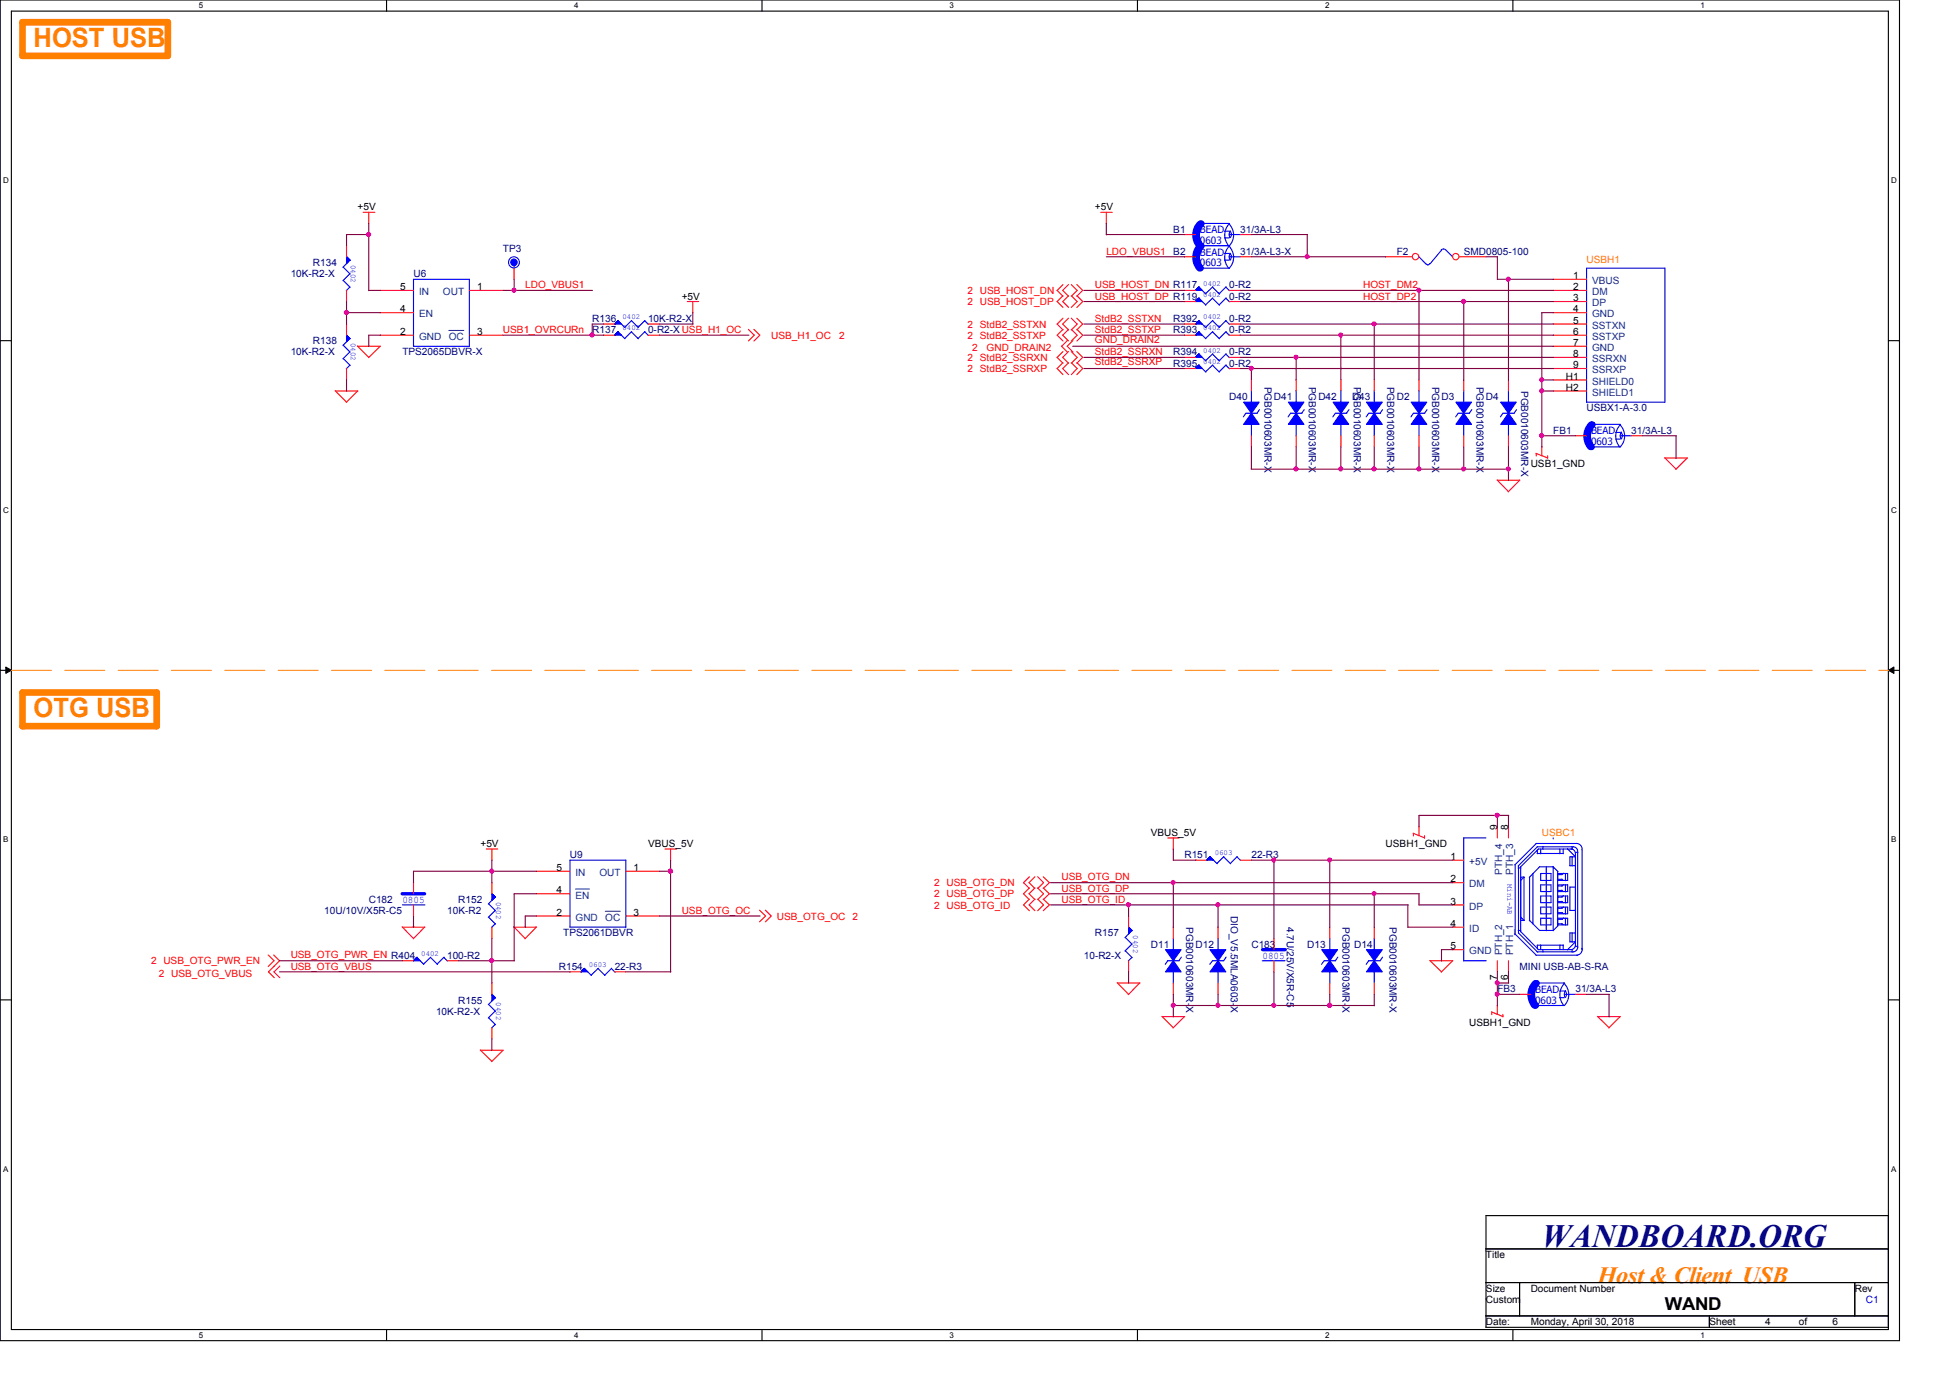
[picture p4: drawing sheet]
<svg xmlns="http://www.w3.org/2000/svg" width="297mm" height="210mm" viewBox="0 0 297 210" stroke-linecap="round" stroke-linejoin="round" font-family="sans-serif">
<path d="M0 0h289.3v204.2h-289.3zM1.7 1.7h286v200.8h-286z" fill="none" stroke="#000" stroke-width=".17"/>
<g fill="#fff">
<path d="M30.3 .2h.6v1.3h-.6z"/>
<path d="M30.3 202.7h.6v1.3h-.6z"/>
</g>
<path d="M58.9 0v1.7M58.9 202.5v1.7" fill="none" stroke="#000" stroke-width=".17"/>
<g fill="#fff">
<path d="M87.5 .2h.6v1.3h-.6z"/>
<path d="M87.5 202.7h.6v1.3h-.6z"/>
</g>
<path d="M116.1 0v1.7M116.1 202.5v1.7" fill="none" stroke="#000" stroke-width=".17"/>
<g fill="#fff">
<path d="M144.6 .2h.7v1.3h-.7z"/>
<path d="M144.6 202.7h.7v1.3h-.7z"/>
</g>
<path d="M173.3 0v1.7M173.3 202.5v1.7" fill="none" stroke="#000" stroke-width=".17"/>
<g fill="#fff">
<path d="M201.8 .2h.7v1.3h-.7z"/>
<path d="M201.8 202.7h.7v1.3h-.7z"/>
</g>
<path d="M230.5 0v1.7M230.5 202.5v1.7" fill="none" stroke="#000" stroke-width=".17"/>
<g fill="#fff">
<path d="M259 .2h.7v1.3h-.7z"/>
<path d="M259 202.7h.7v1.3h-.7z"/>
<path d="M.5 26.8h.8v1.4h-.8z"/>
<path d="M288.1 26.8h.8v1.4h-.8z"/>
<path d="M.5 77h.8v1.4h-.8z"/>
<path d="M288.1 77h.8v1.4h-.8z"/>
</g>
<path d="M0 51.9h1.7M287.7 51.9h1.6" fill="none" stroke="#000" stroke-width=".17"/>
<g fill="#fff">
<path d="M.5 127.2h.7v1.4h-.7z"/>
<path d="M288.1 127.2h.7v1.4h-.7z"/>
</g>
<path d="M0 102.1h1.7M287.7 102.1h1.6" fill="none" stroke="#000" stroke-width=".17"/>
<path d="M.9 101.6l.8 .5-.8 .5zM287.7 102.1l.8-.5v1z" fill="#000"/>
<path d="M.9 101.6l.8 .5-.8 .5zM287.7 102.1l.8-.5v1z" fill="none" stroke="#000" stroke-width=".15"/>
<g fill="#fff">
<path d="M.5 177.4h.7v1.4h-.7z"/>
<path d="M288.1 177.4h.7v1.4h-.7z"/>
</g>
<path d="M0 152.3h1.7M287.7 152.3h1.6M226.4 185.2h61.3v17h-61.3zM226.4 190.2h61.3M226.4 195.4h61.3M231.5 195.4v5M282.5 195.4v5M226.4 200.4h61.3M260.4 200.4v1.8" fill="none" stroke="#000" stroke-width=".17"/>
<path d="M1.7 102.1h286" fill="none" stroke="#ff8000" stroke-width=".15" stroke-dasharray="6.1 2"/>
<path d="M3.4 3.4h22.2v5.1h-22.2zM3.4 105.5h20.5v5.1h-20.5z" fill="none" stroke="#ff8000" stroke-width="1"/>
<g fill="none" stroke="#f00" stroke-width=".17">
<path d="M55.3 32.3h1.8M56.2 32.3v1.8M167.7 32.3h1.7M168.5 32.3v1.8M51.1 59.5l1.7 1.8M51.1 59.6h3.4M54.4 52.7l1.8 1.7M54.5 52.7h3.5M54.5 59.6l-1.8 1.7M57.9 52.7l-1.8 1.8M104.7 45.9h1.7M105.5 45.9v1.8"/>
<path d="M114 50.2l.9 .9-.9 .8M114.8 50.2l.9 .9-.9 .8M161.9 43.3l-.9 .9 .9 .9M161.9 45l-.9 .9 .9 .9M161.9 50.2l-.9 .9 .9 .8M161.9 53.6l-.9 .8 .9 .9M161.9 48.5l-.9 .9 .9 .8M161.9 55.2l-.9 .9 .9 1M162.6 51.9l-.9 .8 .9 .9M162.8 43.3l-.9 .9 .9 .9M162.8 45l-.9 .9 .9 .9M162.8 50.2l-.9 .9 .9 .8"/>
<path d="M162.8 53.6l-.9 .8 .9 .9M162.8 48.5l-.9 .9 .9 .8M162.8 55.2l-.9 .9 .9 1M163.2 43.3l.9 .9-.9 .9M163.2 45l.9 .9-.9 .9M163.2 50.2l.9 .9-.9 .8M163.2 53.6l.9 .8-.9 .9M163.2 48.5l.9 .9-.9 .8M163.2 55.2l.9 .9-.9 1M163.4 51.9l-.8 .8 .8 .9M164 43.3l.9 .9-.9 .9M164 45l.9 .9-.9 .9"/>
<path d="M164 50.2l.9 .9-.9 .8M164 53.6l.9 .8-.9 .9M164 48.5l.9 .9-.9 .8M164 55.2l.9 .9-.9 1M228 73.1l1.8 1.8M228.1 73.2h3.4M231.5 73.2l-1.8 1.7M234 69.1v.4M234.8 69.4l1 .4M234.9 68v1.4l-.9-.4M235.8 69.4v.4M253.6 69.7l1.7 1.8"/>
<path d="M253.6 69.8h3.4M257 69.8l-1.7 1.7M74.1 129.3h1.7M74.9 129.3v1.8M101.3 129.3h1.7M102.1 129.3v1.8M115.7 138.6l.9 .9-.9 .9M116.6 138.6l.9 .9-.9 .9M156.8 135.3l-.9 .8 .9 .9M156.8 133.6l-.9 .9 .9 .8M156.8 136.9l-.9 .9 .9 .9M157.6 135.3l-.8 .8 .8 .9"/>
<path d="M157.6 133.6l-.8 .9 .8 .8M157.6 136.9l-.8 .9 .8 .9M158.1 135.3l.9 .8-.9 .9M158.1 133.6l.9 .9-.9 .8M158.1 136.9l.9 .9-.9 .9M158.9 135.3l.9 .8-.9 .9M158.9 133.6l.9 .9-.9 .8M158.9 136.9l.9 .9-.9 .9M177.9 127.6h1.7M178.7 127.6v1.8M215.3 126.9l1.7 .7M215.3 127v.3"/>
<path d="M216.2 125.9v1.4M217 127.3v.4M40.8 145.5l.9 .8-.9 .9M41.7 145.5l.9 .8-1.7 1.7 .9 .9M42.6 147.2l-.9 .8 .9 .9M61.3 141.2l1.7 1.8M61.3 141.2h3.4M64.7 141.2l-1.8 1.8M73.1 159.9l1.8 1.8M73.2 160h3.5M76.6 160l-1.7 1.7M78.3 141.2l1.7 1.8"/>
<path d="M78.3 141.2h3.4M81.7 141.2l-1.7 1.8M170.2 149.7l1.7 1.8M170.2 149.7h3.4M173.6 149.7l-1.7 1.8M177 154.8l1.7 1.7M177 154.9h3.5M180.4 154.9l-1.7 1.7M217.8 146.3l1.8 1.7M217.8 146.3h3.5M221.3 146.3l-1.8 1.8M227.2 154.1l1.7 .8"/>
<path d="M227.2 154.2v.4M228.1 153.1v1.4M228.9 154.5v.4M243.3 154.8l1.8 1.7M243.4 154.9h3.4M246.8 154.9l-1.7 1.7"/>
</g>
<path d="M182.6 45.4l1.1 1.1M184.7 45.4l1.1 1.1M184.7 45.4l-1.1 1M186.7 45.4l.6 .6M186.8 45.4l-1.1 1" fill="none" stroke="#00f" stroke-width=".17"/>
<path d="M182.1 45.9l.5-.5 .5 .5h-1l.5-.5z" fill-rule="evenodd" fill="#00f"/>
<path d="M182.1 45.9l.5-.5 .5 .5h-1l.5-.5zM182.7 45.4l-.6 .5M204.3 59.5v1.8M203.4 62.9h1.7M204.3 64.6v1.8" fill="none" stroke="#00f" stroke-width=".17"/>
<path d="M180.4 45.9h1.7M187.2 45.9h1.7" fill="none" stroke="#f00" stroke-width=".17"/>
<path d="M204.3 62.9l1.1 1.7h-2.3z" fill-rule="evenodd" fill="#00f"/>
<path d="M203.4 62.9l-.4 .6M204.3 62.9l1.1 1.7h-2.3zM205.5 62.4l-.4 .5" fill="none" stroke="#00f" stroke-width=".17"/>
<path d="M203.1 61.3h2.3l-1.1 1.6z" fill-rule="evenodd" fill="#00f"/>
<path d="M182.6 55.6l1.1 1.1M184.7 55.6l1.1 1.1M184.7 55.6l-1.1 1M186.7 55.6l.6 .6M186.8 55.6l-1.1 1M203.1 61.3h2.3l-1.1 1.6z" fill="none" stroke="#00f" stroke-width=".17"/>
<path d="M204.3 57.9v1.7M204.3 66.4v1.7" fill="none" stroke="#f00" stroke-width=".17"/>
<path d="M182.1 56.1l.5-.5 .5 .5h-1l.5-.5z" fill-rule="evenodd" fill="#00f"/>
<path d="M182.1 56.1l.5-.5 .5 .5h-1l.5-.5zM182.6 53.9l1.1 1.1M182.7 55.6l-.6 .5M184.7 53.9l1.1 1.1M184.7 53.9l-1.1 1M186.7 53.9l.6 .6M186.8 53.9l-1.1 1" fill="none" stroke="#00f" stroke-width=".17"/>
<path d="M180.4 56.1h1.7M187.2 56.1h1.7" fill="none" stroke="#f00" stroke-width=".17"/>
<path d="M182.1 54.4l.5-.5 .5 .5h-1l.5-.5z" fill-rule="evenodd" fill="#00f"/>
<g fill="none" stroke="#00f" stroke-width=".17">
<path d="M182.8 37.4h4.5M186.5 39.6h.7M186.5 38.6h.7M187.2 37.4a2.4 2.4 0 0 1 0 3.5M187.2 39.1h1.8M187.3 37.5a2.52 2.52 0 0 0-.1 3.4M187.4 38.6l.2 .5-.2 .5M187.4 38.6l-.2 .5 .2 .5M94.1 50.5l1.1 1.1M96.2 50.5l1 1.1M96.2 50.5l-1 1.1M98.2 50.5l.6 .6"/>
<path d="M98.3 50.5l-1.1 1.1M182.1 54.4l.5-.5 .5 .5h-1l.5-.5zM182.7 53.9l-.6 .5M182.8 40.9h4.5M233.8 153.2h4.5M233.8 149.7h4.5M237.6 152h.7M237.6 151h.7M238.2 149.7a2.4 2.4 0 0 1 .1 3.5M238.3 151.5h1.7M238.3 149.8a2.52 2.52 0 0 0-.1 3.4M238.4 150.9l.2 .6-.1 .4"/>
<path d="M238.5 150.9l-.2 .6 .1 .4"/>
</g>
<path d="M180.4 39.1h1.7M188.9 39.1h1.7M180.4 54.4h1.7M187.2 54.4h1.7M231.5 151.5h1.7M240 151.5h1.7" fill="none" stroke="#f00" stroke-width=".17"/>
<path d="M182.8 37.5a2.52 2.52 0 0 0-.1 3.4M183 37.5a2.52 2.52 0 0 0-.1 3.4M233.9 149.8a2.52 2.52 0 0 0-.1 3.4M234.1 149.8a2.52 2.52 0 0 0-.2 3.4" fill="none" stroke="#00f" stroke-width="1"/>
<path d="M93.6 51.1l.5-.6 .6 .6h-1.1l.5-.6z" fill-rule="evenodd" fill="#00f"/>
<path d="M93.6 51.1l.5-.6 .6 .6h-1.1l.5-.6zM94.2 50.5l-.6 .6M209.3 59.5v1.8M208.5 62.9h1.8M209.3 64.6v1.8" fill="none" stroke="#00f" stroke-width=".17"/>
<path d="M91.9 51.1h1.7M98.7 51.1h1.8" fill="none" stroke="#f00" stroke-width=".17"/>
<path d="M209.3 62.9l1.3 1.7h-2.5z" fill-rule="evenodd" fill="#00f"/>
<path d="M208.5 62.9l-.4 .6M209.3 62.9l1.3 1.7h-2.5zM210.6 62.4l-.4 .5" fill="none" stroke="#00f" stroke-width=".17"/>
<path d="M208.1 61.3h2.5l-1.3 1.6z" fill-rule="evenodd" fill="#00f"/>
<path d="M223 59.5v1.8M241.7 40.9h11.9v20.4h-11.9zM208.1 61.3h2.5l-1.3 1.6zM222.1 62.9h1.8M223 64.6v1.8" fill="none" stroke="#00f" stroke-width=".17"/>
<g fill="none" stroke="#f00" stroke-width=".17">
<path d="M209.3 57.9v1.7M236.6 42.5h5.1M236.6 44.2h5.1M236.6 45.9h5.1M236.6 47.6h5.1M236.6 49.4h5.1M236.6 51.1h5.1M236.6 52.7h5.1M236.6 54.4h5.1M236.6 56.1h5.1M236.6 57.9h5.1M236.6 59.6h5.1"/>
<path d="M209.3 66.4v1.7"/>
</g>
<path d="M223 62.9l1.2 1.7h-2.4z" fill-rule="evenodd" fill="#00f"/>
<path d="M222.1 62.9l-.4 .6M223 62.9l1.2 1.7h-2.4zM224.2 62.4l-.4 .5" fill="none" stroke="#00f" stroke-width=".17"/>
<path d="M221.8 61.3h2.4l-1.2 1.6z" fill-rule="evenodd" fill="#00f"/>
<path d="M216.1 39.1l1.1 1.1M219.5 38.1l.6-.1 1.2 1.1M219.6 38.1l-1.8 2.1M197.4 59.5v1.8M217.2 40.1l.3 .2 .3-.2M196.6 62.9h1.7M197.4 64.6v1.8M221.8 61.3h2.4l-1.2 1.6z" fill="none" stroke="#00f" stroke-width=".17"/>
<g fill="none" stroke="#f00" stroke-width=".17">
<path d="M211.1 39.1h4M222.3 39.1h4.1M223 57.9v1.7M223 66.4v1.7"/>
<circle cx="215.6" cy="39.1" r=".49"/>
<circle cx="221.8" cy="39.1" r=".49"/>
</g>
<path d="M197.4 62.9l1.2 1.7h-2.3z" fill-rule="evenodd" fill="#00f"/>
<path d="M196.6 62.9l-.4 .6M197.4 62.9l1.2 1.7h-2.3zM198.7 62.4l-.4 .5" fill="none" stroke="#00f" stroke-width=".17"/>
<path d="M196.3 61.3h2.3l-1.2 1.6z" fill-rule="evenodd" fill="#00f"/>
<path d="M196.3 61.3h2.3l-1.2 1.6zM63.5 145.8l1.1 1.1M65.6 145.8l1 1.1M65.6 145.8l-1.1 1.1M67.6 145.8l.6 .6M67.6 145.8l-1 1.1" fill="none" stroke="#00f" stroke-width=".17"/>
<path d="M197.4 57.9v1.7M197.4 66.4v1.7" fill="none" stroke="#f00" stroke-width=".17"/>
<path d="M63.5 145.8l.5 .5h-1z" fill-rule="evenodd" fill="#00f"/>
<path d="M190.6 59.5v1.8M189.8 62.9h1.7M190.6 64.6v1.8M63.5 145.8l.5 .5h-1zM63.5 145.8l-.5 .5" fill="none" stroke="#00f" stroke-width=".17"/>
<path d="M61.3 146.3h1.7M68.1 146.3h1.7" fill="none" stroke="#f00" stroke-width=".17"/>
<path d="M190.6 62.9l1.2 1.7h-2.4z" fill-rule="evenodd" fill="#00f"/>
<path d="M189.8 62.9l-.4 .6M190.6 62.9l1.2 1.7h-2.4zM191.9 62.4l-.4 .5" fill="none" stroke="#00f" stroke-width=".17"/>
<path d="M189.4 61.3h2.4l-1.2 1.6z" fill-rule="evenodd" fill="#00f"/>
<path d="M53.3 39.6l-1.1 1.1M52.3 40.7l1 1M52.3 42.7l1 1.1M53.3 41.7l-1.1 1.1M53.3 43.7l-.6 .6M189.4 61.3h2.4l-1.2 1.6z" fill="none" stroke="#00f" stroke-width=".17"/>
<path d="M190.6 57.9v1.7M190.6 66.4v1.7" fill="none" stroke="#f00" stroke-width=".17"/>
<path d="M52.8 39.1l.5 .5-.5 .6v-1.1l.5 .5z" fill-rule="evenodd" fill="#00f"/>
<path d="M52.8 39.1l.5 .5-.5 .6v-1.1l.5 .5zM52.8 39.1l.5 .6M63 42.5h8.5v10.2h-8.5zM184.7 146.3h1.7M185.5 142.9v1.8M185.5 148v1.7M192.3 146.3h3.4" fill="none" stroke="#00f" stroke-width=".17"/>
<path d="M52.8 37.4v1.7M52.8 44.2v1.7M57.9 51.1h5.1M57.9 44.2h5.1M57.9 47.6h5.1M71.5 51.1h5.1M71.5 44.2h5.1M194.1 143v1.7M194.1 146.3v1.7" fill="none" stroke="#f00" stroke-width=".17"/>
<path d="M192.3 144.7h3.5" fill="none" stroke="#00f" stroke-width=".51"/>
<path d="M68.4 50.3h2.3" fill="none" stroke="#004080" stroke-width=".15"/>
<path d="M185.5 146.3l1.2 1.7h-2.4z" fill-rule="evenodd" fill="#00f"/>
<path d="M184.7 146.3l-.4 .6M185.5 146.3l1.2 1.7h-2.4zM186.8 145.8l-.4 .5" fill="none" stroke="#00f" stroke-width=".17"/>
<path d="M184.3 144.7h2.4l-1.2 1.6z" fill-rule="evenodd" fill="#00f"/>
<path d="M182.6 50.5l1.1 1.1M184.7 50.5l1.1 1.1M184.7 50.5l-1.1 1.1M186.7 50.5l.6 .6M186.8 50.5l-1.1 1.1M86.8 131h8.5v10.2h-8.5zM184.3 144.7h2.4l-1.2 1.6z" fill="none" stroke="#00f" stroke-width=".17"/>
<path d="M81.7 139.5h5.1M81.7 132.7h5.1M81.7 136.1h5.1M95.3 139.5h5.2M95.3 132.7h5.2M185.5 141.2v1.8M185.5 149.7v1.8" fill="none" stroke="#f00" stroke-width=".17"/>
<path d="M87.7 135.4h2.1M92.2 138.8h2.3" fill="none" stroke="#004080" stroke-width=".15"/>
<path d="M182.1 51.1l.5-.6 .5 .6h-1l.5-.6z" fill-rule="evenodd" fill="#00f"/>
<path d="M182.1 51.1l.5-.6 .5 .6h-1l.5-.6zM182.7 50.5l-.6 .6M171.4 142.8l1.1 1M171.4 144.8l1.1 1.1M172.4 141.7l-1 1.1M172.4 143.8l-1 1.1M172.4 145.8l-.5 .6" fill="none" stroke="#00f" stroke-width=".17"/>
<path d="M180.4 51.1h1.7M187.2 51.1h1.7" fill="none" stroke="#f00" stroke-width=".17"/>
<path d="M171.9 141.2l.5 .5-.5 .6v-1.1l.5 .5z" fill-rule="evenodd" fill="#00f"/>
<path d="M171.9 141.2l.5 .5-.5 .6v-1.1l.5 .5zM171.9 141.2l.6 .6M208.5 146.3h1.8M209.3 142.9v1.8M209.3 148v1.7" fill="none" stroke="#00f" stroke-width=".17"/>
<path d="M171.9 139.5v1.7M171.9 146.3v1.7" fill="none" stroke="#f00" stroke-width=".17"/>
<path d="M209.3 146.3l1.3 1.7h-2.5z" fill-rule="evenodd" fill="#00f"/>
<path d="M208.5 146.3l-.4 .6M209.3 146.3l1.3 1.7h-2.5zM210.6 145.8l-.4 .5" fill="none" stroke="#00f" stroke-width=".17"/>
<path d="M208.1 144.7h2.5l-1.3 1.6z" fill-rule="evenodd" fill="#00f"/>
<path d="M89 147.5l1.1 1.1M91.1 147.5l1.1 1.1M91.1 147.5l-1.1 1M93.1 147.5l.6 .6M93.2 147.5l-1.1 1M208.1 144.7h2.5l-1.3 1.6z" fill="none" stroke="#00f" stroke-width=".17"/>
<path d="M209.3 141.2v1.8M209.3 149.7v1.8" fill="none" stroke="#f00" stroke-width=".17"/>
<path d="M88.5 148l.5-.5 .5 .5h-1l.5-.5z" fill-rule="evenodd" fill="#00f"/>
<path d="M52.3 52.6l1 1M52.3 54.6l1 1.1M53.3 51.6l-1.1 1M53.3 53.6l-1.1 1.1M53.3 55.6l-.6 .6M88.5 148l.5-.5 .5 .5h-1l.5-.5zM89.1 147.5l-.6 .5" fill="none" stroke="#00f" stroke-width=".17"/>
<path d="M86.8 148h1.7M93.6 148h1.7" fill="none" stroke="#f00" stroke-width=".17"/>
<path d="M52.8 51.1l.5 .5-.5 .5v-1l.5 .5z" fill-rule="evenodd" fill="#00f"/>
<path d="M52.8 51.1l.5 .5-.5 .5v-1l.5 .5zM52.8 51.1l.5 .5M182.6 48.9l1.1 1M184.7 48.9l1.1 1M184.7 48.8l-1.1 1.1M186.7 48.9l.6 .5M186.8 48.8l-1.1 1.1" fill="none" stroke="#00f" stroke-width=".17"/>
<path d="M52.8 49.4v1.7M52.8 56.1v1.8" fill="none" stroke="#f00" stroke-width=".17"/>
<path d="M182.1 49.4l.5-.5 .5 .5h-1l.5-.5z" fill-rule="evenodd" fill="#00f"/>
<path d="M182.1 49.4l.5-.5 .5 .5h-1l.5-.5zM182.6 43.7l1.1 1.1M182.7 48.8l-.6 .6M184.7 43.7l1.1 1.1M184.7 43.7l-1.1 1M186.7 43.7l.6 .6M186.8 43.7l-1.1 1" fill="none" stroke="#00f" stroke-width=".17"/>
<path d="M180.4 49.4h1.7M187.2 49.4h1.7" fill="none" stroke="#f00" stroke-width=".17"/>
<path d="M182.1 44.2l.5-.5 .5 .5h-1l.5-.5z" fill-rule="evenodd" fill="#00f"/>
<g fill="none" stroke="#00f" stroke-width=".17">
<path d="M182.1 44.2l.5-.5 .5 .5h-1l.5-.5zM182.7 43.7l-.6 .5M242.4 68.1h4.4M242.4 64.6h4.4M246.1 66.9h.7M246.1 65.9h.7M246.7 64.6a2.4 2.4 0 0 1 .1 3.5M246.8 66.4h1.7M246.8 64.7a2.52 2.52 0 0 0-.1 3.4M246.9 65.8l.2 .6-.1 .4M247 65.8l-.2 .6 .1 .4M61.3 137.8h3.4"/>
<path d="M177.9 146.3h1.7M178.7 142.9v1.8M178.7 148v1.7"/>
</g>
<path d="M180.4 44.2h1.7M187.2 44.2h1.7M240 66.4h1.7M248.5 66.4h1.7M63 134.5v1.6M63 137.8v1.7" fill="none" stroke="#f00" stroke-width=".17"/>
<path d="M61.3 136.1h3.4" fill="none" stroke="#00f" stroke-width=".51"/>
<path d="M242.4 64.7a2.52 2.52 0 0 0-.1 3.4M242.6 64.7a2.52 2.52 0 0 0-.2 3.4" fill="none" stroke="#00f" stroke-width="1"/>
<path d="M178.7 146.3l1.2 1.7h-2.4z" fill-rule="evenodd" fill="#00f"/>
<path d="M177.9 146.3l-.4 .6M178.7 146.3l1.2 1.7h-2.4zM180 145.8l-.4 .5" fill="none" stroke="#00f" stroke-width=".17"/>
<path d="M177.5 144.7h2.4l-1.2 1.6z" fill-rule="evenodd" fill="#00f"/>
<path d="M184.3 130.5l1.1 1.1M186.4 130.5l1 1.1M186.4 130.5l-1 1M188.4 130.5l.6 .6M188.5 130.5l-1.1 1M177.5 144.7h2.4l-1.2 1.6z" fill="none" stroke="#00f" stroke-width=".17"/>
<path d="M178.7 141.2v1.8M178.7 149.7v1.8" fill="none" stroke="#f00" stroke-width=".17"/>
<path d="M183.8 131l.5-.5 .6 .5h-1.1l.5-.5z" fill-rule="evenodd" fill="#00f"/>
<path d="M183.8 131l.5-.5 .6 .5h-1.1l.5-.5zM184.4 130.5l-.6 .5" fill="none" stroke="#00f" stroke-width=".17"/>
<path d="M182.1 131h1.7M188.9 131h1.7" fill="none" stroke="#f00" stroke-width=".17"/>
<circle cx="78.3" cy="40" r=".5" fill="#00f"/>
<g fill="none" stroke="#00f" stroke-width=".17">
<path d="M78.3 40.3v.6M229.8 59.5v1.8M228.9 62.9h1.8M229.8 64.6v1.8"/>
<circle cx="78.3" cy="40" r=".84"/>
<circle cx="78.3" cy="40" r=".5"/>
</g>
<path d="M78.3 40.9v1.6" fill="none" stroke="#f00" stroke-width=".17"/>
<path d="M229.8 62.9l1.2 1.7h-2.4z" fill-rule="evenodd" fill="#00f"/>
<path d="M228.9 62.9l-.3 .6M229.8 62.9l1.2 1.7h-2.4zM231 62.4l-.4 .5" fill="none" stroke="#00f" stroke-width=".17"/>
<path d="M228.6 61.3h2.4l-1.2 1.6z" fill-rule="evenodd" fill="#00f"/>
<path d="M216.2 59.5v1.8M215.3 62.9h1.7M216.2 64.6v1.8M228.6 61.3h2.4l-1.2 1.6z" fill="none" stroke="#00f" stroke-width=".17"/>
<path d="M229.8 57.9v1.7M229.8 66.4v1.7" fill="none" stroke="#f00" stroke-width=".17"/>
<path d="M216.2 62.9l1.1 1.7h-2.3z" fill-rule="evenodd" fill="#00f"/>
<path d="M215.3 62.9l-.4 .6M216.2 62.9l1.1 1.7h-2.3zM217.4 62.4l-.4 .5" fill="none" stroke="#00f" stroke-width=".17"/>
<path d="M215 61.3h2.3l-1.1 1.6z" fill-rule="evenodd" fill="#00f"/>
<g fill="none" stroke="#00f" stroke-width=".17">
<path d="M182.8 34h4.5M186.5 36.2h.7M186.5 35.2h.7M187.2 34a2.41 2.41 0 0 1 .1 3.4h-4.5M187.2 35.7h1.8M187.3 34.1a2.47 2.47 0 0 0-.1 3.3M187.4 35.2l.2 .5-.2 .5M187.4 35.2l-.2 .5 .2 .5M215 61.3h2.3l-1.1 1.6zM74.4 137.7l1.1 1M74.4 139.7l1.1 1.1M75.4 136.7l-1 1"/>
<path d="M75.4 138.7l-1 1M222.9 127.6h3.5M223 127.6v18.8M230.8 131.7v10.6M231.3 132.2h.3M231.3 131.9v10.3M231.6 139.7l.6 .5M231.6 132v9.9M231.6 133.6h.6M232.2 133.6v6.6M232.2 133.6l-.6 .6M233 133.6v6.7"/>
<path d="M233.5 133.1v7.7M234 128.5h6.2M234 128.5l-3.2 3.2M234.1 129h5.5M234.1 130h4M234.2 129l-2.9 2.9M234.2 129.5v.5M234.3 129.3h5.2M234.4 129.3l-2.8 2.8M234.7 138.2h1.6v1h-1.6zM234.7 139.9h1.6v1h-1.6zM234.7 133.1h1.6v1h-1.6z"/>
<path d="M234.7 134.8h1.6v1h-1.6zM234.7 136.5h1.6v1h-1.6zM234.7 129.3v.7M235 129v.4M235.5 132v9.8M236.6 127.6h.1M236.6 132h-2.1l-1.5 1.6M237.2 139h.8M237.2 137.3h.8M237.2 135.6h.8M237.2 133.9h.8M237.3 138.2h1.5v1h-1.5"/>
<path d="M237.3 133.1h1.5v1h-1.5M237.3 134.8h1.5v1h-1.5M237.3 136.5h1.5v1h-1.5M237.3 139.9h1.5v1h-1.5M237.3 132.7v8.4M237.3 132.8l-.7-.8v9.8M237.6 129.3v.7M237.9 135.6l.2 .2M237.9 137.3l.2 .2M237.9 133.9l.2 .2M237.9 139l.2 .2M238.1 129.3v.7"/>
<path d="M238.2 134.7l-.2 .3h-.8M238.2 138.1l-.2 .2h-.8M238.2 136.4l-.2 .3h-.8M238.2 139.8l-.2 .2h-.8M238.2 133l-.2 .2h-.8M238.5 133.1v1.1M238.5 134.8v1M238.5 136.5v1M238.5 138.2v1M238.5 139.9v1M238.8 129.3l1.2 1.2h-.9v1.4h.9M239.3 129.3a.69 .69 0 0 1 .7 .7"/>
<path d="M239.5 129v.4M239.5 130.5v1.4M239.6 129a.69 .69 0 0 1 .7 .6M240 130v14M240 135.1h-.9v3.6h.9M240 129.8h.4M240.1 128.5a.81 .81 0 0 1 .9 1M240.3 129.7v14.7M241 129.5v15.2M75.4 140.7l-.5 .6M223 146.3h3.4M230.8 142.2l3.2 3.3"/>
<path d="M231.3 141.7h.3M231.3 142.1l2.9 2.9M231.6 141.9l2.8 2.8M231.6 140.2h.6M233 140.2l1.5 1.5h2.1M234 145.5h6.3M234.1 145h5.5M234.1 144h4M234.2 144v.5M234.3 144.7h5M234.7 143.9v.8M235 144.7v.3"/>
<path d="M237.2 140.7h.8M237.3 141l-.7 .7M237.6 143.9v.8M237.9 140.7l.2 .2M238.1 143.9v.8M239.5 142.1v1.4M239.5 144.7v.3M239.9 144.1h.4M240 143.9a.72 .72 0 0 1-.7 .8M240 142.1h-.9v1.4h.9l-1.2 1.2M240.3 144.3a.72 .72 0 0 1-.7 .7M241 144.4a.83 .83 0 0 1-.9 1.1"/>
</g>
<g fill="none" stroke="#f00" stroke-width=".17">
<path d="M180.4 35.7h1.7M188.9 35.7h1.7M216.2 57.9v1.7M216.2 66.4v1.7M221.3 131h1.7M221.3 134.5h1.7M221.3 137.8h1.7M228.1 125.9v1.7M229.8 125.9v1.7M221.3 141.2h1.7M221.3 144.7h1.7M228.1 146.3v1.7"/>
<path d="M229.8 146.3v1.7"/>
</g>
<path d="M182.8 34.1a2.47 2.47 0 0 0-.1 3.3M183 34.1a2.47 2.47 0 0 0-.1 3.3" fill="none" stroke="#00f" stroke-width="1"/>
<path d="M74.9 136.1l.5 .6-.5 .5v-1.1l.5 .6z" fill-rule="evenodd" fill="#00f"/>
<path d="M74.9 136.1l.5 .6-.5 .5v-1.1l.5 .6zM74.9 136.1l.6 .6M74.4 153l1.1 1.1M74.4 155l1.1 1.1M75.4 152l-1 1M75.4 154l-1 1.1M75.4 156l-.5 .6" fill="none" stroke="#00f" stroke-width=".17"/>
<path d="M74.9 134.5v1.6M74.9 141.2v1.8" fill="none" stroke="#f00" stroke-width=".17"/>
<path d="M74.9 151.5l.5 .5-.5 .5v-1l.5 .5z" fill-rule="evenodd" fill="#00f"/>
<path d="M94.1 48.9l1.1 1M96.2 48.9l1 1M96.2 48.8l-1 1.1M98.2 48.9l.6 .5M98.3 48.8l-1.1 1.1M74.9 151.5l.5 .5-.5 .5v-1l.5 .5zM74.9 151.5l.6 .5" fill="none" stroke="#00f" stroke-width=".17"/>
<path d="M74.9 149.7v1.8M74.9 156.5v1.7" fill="none" stroke="#f00" stroke-width=".17"/>
<path d="M93.6 49.4l.5-.5 .6 .5h-1.1l.5-.5z" fill-rule="evenodd" fill="#00f"/>
<path d="M93.6 49.4l.5-.5 .6 .5h-1.1l.5-.5zM94.2 48.8l-.6 .6M201.7 146.3h1.8M202.6 142.9v1.8M202.6 148v1.7" fill="none" stroke="#00f" stroke-width=".17"/>
<path d="M91.9 49.4h1.7M98.7 49.4h1.8" fill="none" stroke="#f00" stroke-width=".17"/>
<path d="M202.6 146.3l1.1 1.7h-2.4z" fill-rule="evenodd" fill="#00f"/>
<path d="M201.7 146.3l-.4 .6M202.6 146.3l1.1 1.7h-2.4zM203.8 145.8l-.4 .5" fill="none" stroke="#00f" stroke-width=".17"/>
<path d="M201.3 144.7h2.4l-1.1 1.6z" fill-rule="evenodd" fill="#00f"/>
<path d="M201.3 144.7h2.4l-1.1 1.6z" fill="none" stroke="#00f" stroke-width=".17"/>
<path d="M202.6 141.2v1.8M202.6 149.7v1.8" fill="none" stroke="#f00" stroke-width=".17"/>
<g fill="none" stroke="#800040" stroke-width=".17">
<path d="M56.2 34v10.3M56.2 35.7h-3.4v1.8M168.5 35.7h12M168.5 39.1h12M168.5 34v1.8M190.6 35.7h8.6M190.6 39.1h20.5M199.1 35.7v3.5M226.4 39.1h1.7M228.1 39.1v3.5M52.8 45.9v3.5M52.8 57.9v1.7"/>
<path d="M52.8 47.6h5.2M56.2 44.2h1.8M58 51.1h-1.8v1.7M76.6 51.1h15.4M76.6 44.2h13.7M78.3 42.5v1.8M92 49.4h-1.8v1.7M100.5 51.1h13.6M100.5 49.4h5.1M105.5 47.6v1.8M163.4 52.7h73.2M165.1 51.1h15.4"/>
<path d="M165.1 44.2h15.4M165.1 49.4h15.4M165.1 45.9h15.4M165.1 56.1h15.4M165.1 54.4h15.4M188.9 51.1h47.7M188.9 44.2h47.7M188.9 49.4h47.7M188.9 45.9h47.7M188.9 56.1h47.7M188.9 54.4h47.7M190.6 56.1v1.8"/>
<path d="M197.4 54.4v3.5M204.3 51v6.9M209.3 49.3v8.6M216.2 44.2v13.7M223 45.9v12M228.1 42.5h8.5M229.8 42.5v15.4M234.9 59.6h1.7M234.9 57.9h1.7M236.6 47.6h-1.7v20.5M190.6 71.5h39.2M190.6 68v3.5"/>
<path d="M197.4 68.1v3.4M204.3 68.1v3.4M209.3 68.1v3.4M216.2 68.1v3.4M223 68.1v3.4M229.8 68.1v5.1M234.9 66.4h5.1M250.2 66.4h5.2M255.3 66.4v3.4M63 139.5v1.8M74.9 131v3.5M81.7 136.1h-3.4v10.3"/>
<path d="M81.7 132.7h-18.7v1.8M81.7 139.5h-1.7v1.8M100.5 132.7h1.7M100.5 139.5h15.3M102.1 131v17.1M160 134.5h61.3M160 136.1h56.2M160 137.8h54.5M171.9 137.8v1.8M178.7 131h3.5M178.7 129.3v1.8M178.7 134.5v6.8"/>
<path d="M185.5 137.8v3.5M190.6 131h30.7M194.1 131v12M202.6 131v10.3M209.3 136.1v5.2M214.5 137.8v3.5M216.2 136.1v1.8M216.2 137.8h5.1M228.1 124.2v1.8M229.8 124.2v1.8M229.8 124.2h-13.6v1.8M42.6 148h44.3"/>
<path d="M42.6 146.3h18.7M69.8 146.3h8.6M74.9 143v6.8M74.9 158.2v1.8M95.3 148h6.9M171.9 148v1.8M178.7 151.5v3.4M178.7 153.2h30.7M185.5 151.5v1.7M194.1 148v5.2M202.6 151.5v1.7M209.3 151.5v1.7"/>
<path d="M214.5 141.2h6.8M221.3 144.7h-1.7v1.7M228.1 148v5.2M228.1 149.7h1.7M228.1 151.5h3.4M229.8 148v1.8M241.7 151.5h3.4M245.1 151.5v3.4"/>
</g>
<circle cx="228.1" cy="149.7" r=".32" fill="#f0f"/>
<circle cx="228.1" cy="149.7" r=".32" fill="none" stroke="#f0f" stroke-width=".17"/>
<circle cx="228.1" cy="124.2" r=".32" fill="#f0f"/>
<circle cx="228.1" cy="124.2" r=".32" fill="none" stroke="#f0f" stroke-width=".17"/>
<circle cx="178.7" cy="134.4" r=".32" fill="#f0f"/>
<circle cx="178.7" cy="134.4" r=".32" fill="none" stroke="#f0f" stroke-width=".17"/>
<circle cx="209.3" cy="136.1" r=".32" fill="#f0f"/>
<circle cx="209.3" cy="136.1" r=".32" fill="none" stroke="#f0f" stroke-width=".17"/>
<circle cx="171.9" cy="137.8" r=".32" fill="#f0f"/>
<circle cx="171.9" cy="137.8" r=".32" fill="none" stroke="#f0f" stroke-width=".17"/>
<circle cx="178.7" cy="153.1" r=".32" fill="#f0f"/>
<circle cx="178.7" cy="153.1" r=".32" fill="none" stroke="#f0f" stroke-width=".17"/>
<circle cx="202.5" cy="131" r=".32" fill="#f0f"/>
<circle cx="202.5" cy="131" r=".32" fill="none" stroke="#f0f" stroke-width=".17"/>
<circle cx="202.5" cy="153.1" r=".32" fill="#f0f"/>
<circle cx="202.5" cy="153.1" r=".32" fill="none" stroke="#f0f" stroke-width=".17"/>
<circle cx="228.1" cy="151.4" r=".32" fill="#f0f"/>
<circle cx="228.1" cy="151.4" r=".32" fill="none" stroke="#f0f" stroke-width=".17"/>
<circle cx="185.5" cy="137.8" r=".32" fill="#f0f"/>
<circle cx="185.5" cy="137.8" r=".32" fill="none" stroke="#f0f" stroke-width=".17"/>
<circle cx="102.1" cy="132.7" r=".32" fill="#f0f"/>
<circle cx="102.1" cy="132.7" r=".32" fill="none" stroke="#f0f" stroke-width=".17"/>
<circle cx="102.1" cy="132.7" r=".32" fill="#f0f"/>
<circle cx="102.1" cy="132.7" r=".32" fill="none" stroke="#f0f" stroke-width=".17"/>
<circle cx="194" cy="131" r=".32" fill="#f0f"/>
<circle cx="194" cy="131" r=".32" fill="none" stroke="#f0f" stroke-width=".17"/>
<circle cx="74.9" cy="146.3" r=".32" fill="#f0f"/>
<circle cx="74.9" cy="146.3" r=".32" fill="none" stroke="#f0f" stroke-width=".17"/>
<circle cx="74.9" cy="132.7" r=".32" fill="#f0f"/>
<circle cx="74.9" cy="132.7" r=".32" fill="none" stroke="#f0f" stroke-width=".17"/>
<circle cx="199.1" cy="39.1" r=".32" fill="#f0f"/>
<circle cx="199.1" cy="39.1" r=".32" fill="none" stroke="#f0f" stroke-width=".17"/>
<circle cx="216.1" cy="44.2" r=".32" fill="#f0f"/>
<circle cx="216.1" cy="44.2" r=".32" fill="none" stroke="#f0f" stroke-width=".17"/>
<circle cx="234.8" cy="59.5" r=".32" fill="#f0f"/>
<circle cx="234.8" cy="59.5" r=".32" fill="none" stroke="#f0f" stroke-width=".17"/>
<circle cx="229.8" cy="42.5" r=".32" fill="#f0f"/>
<circle cx="229.8" cy="42.5" r=".32" fill="none" stroke="#f0f" stroke-width=".17"/>
<circle cx="222.9" cy="45.9" r=".32" fill="#f0f"/>
<circle cx="222.9" cy="45.9" r=".32" fill="none" stroke="#f0f" stroke-width=".17"/>
<circle cx="234.8" cy="66.4" r=".32" fill="#f0f"/>
<circle cx="234.8" cy="66.4" r=".32" fill="none" stroke="#f0f" stroke-width=".17"/>
<circle cx="78.3" cy="44.2" r=".32" fill="#f0f"/>
<circle cx="78.3" cy="44.2" r=".32" fill="none" stroke="#f0f" stroke-width=".17"/>
<circle cx="202.5" cy="153.1" r=".32" fill="#f0f"/>
<circle cx="202.5" cy="153.1" r=".32" fill="none" stroke="#f0f" stroke-width=".17"/>
<circle cx="185.5" cy="153.1" r=".32" fill="#f0f"/>
<circle cx="185.5" cy="153.1" r=".32" fill="none" stroke="#f0f" stroke-width=".17"/>
<circle cx="229.8" cy="71.4" r=".32" fill="#f0f"/>
<circle cx="229.8" cy="71.4" r=".32" fill="none" stroke="#f0f" stroke-width=".17"/>
<circle cx="90.2" cy="51" r=".32" fill="#f0f"/>
<circle cx="90.2" cy="51" r=".32" fill="none" stroke="#f0f" stroke-width=".17"/>
<circle cx="56.1" cy="35.7" r=".32" fill="#f0f"/>
<circle cx="56.1" cy="35.7" r=".32" fill="none" stroke="#f0f" stroke-width=".17"/>
<circle cx="222.9" cy="71.4" r=".32" fill="#f0f"/>
<circle cx="222.9" cy="71.4" r=".32" fill="none" stroke="#f0f" stroke-width=".17"/>
<circle cx="194" cy="153.1" r=".32" fill="#f0f"/>
<circle cx="194" cy="153.1" r=".32" fill="none" stroke="#f0f" stroke-width=".17"/>
<circle cx="52.8" cy="47.6" r=".32" fill="#f0f"/>
<circle cx="52.8" cy="47.6" r=".32" fill="none" stroke="#f0f" stroke-width=".17"/>
<circle cx="197.4" cy="54.4" r=".32" fill="#f0f"/>
<circle cx="197.4" cy="54.4" r=".32" fill="none" stroke="#f0f" stroke-width=".17"/>
<circle cx="190.6" cy="56.1" r=".32" fill="#f0f"/>
<circle cx="190.6" cy="56.1" r=".32" fill="none" stroke="#f0f" stroke-width=".17"/>
<circle cx="204.2" cy="51" r=".32" fill="#f0f"/>
<circle cx="204.2" cy="51" r=".32" fill="none" stroke="#f0f" stroke-width=".17"/>
<circle cx="209.3" cy="49.3" r=".32" fill="#f0f"/>
<circle cx="209.3" cy="49.3" r=".32" fill="none" stroke="#f0f" stroke-width=".17"/>
<circle cx="197.4" cy="71.4" r=".32" fill="#f0f"/>
<circle cx="197.4" cy="71.4" r=".32" fill="none" stroke="#f0f" stroke-width=".17"/>
<circle cx="209.3" cy="71.4" r=".32" fill="#f0f"/>
<circle cx="209.3" cy="71.4" r=".32" fill="none" stroke="#f0f" stroke-width=".17"/>
<circle cx="204.2" cy="71.4" r=".32" fill="#f0f"/>
<circle cx="204.2" cy="71.4" r=".32" fill="none" stroke="#f0f" stroke-width=".17"/>
<circle cx="216.1" cy="71.4" r=".32" fill="#f0f"/>
<circle cx="216.1" cy="71.4" r=".32" fill="none" stroke="#f0f" stroke-width=".17"/>
<circle cx="234.8" cy="57.8" r=".32" fill="#f0f"/>
<circle cx="234.8" cy="57.8" r=".32" fill="none" stroke="#f0f" stroke-width=".17"/>
<text font-size="5" fill="#000080" x="234.9" y="189.9">WANDBOARD.ORG</text>
<g font-size="4.1" fill="#ff8000">
<text x="5.1" y="7.2">HOST USB</text>
<text x="5.1" y="109.3">OTG USB</text>
</g>
<text font-size="3.6" fill="#ff8000" x="243.4" y="195.5">Host &amp; Client USB</text>
<text font-size="2.7" x="253.6" y="199.6">WAND</text>
<g font-size="1.5">
<text x="54.5" y="32">+5V</text>
<text x="166.8" y="32">+5V</text>
<text x="61" y="44.2">5</text>
<text x="61" y="47.6">4</text>
<text x="72.7" y="44.2">1</text>
<text x="103.8" y="45.6">+5V</text>
<text x="239.6" y="42.5">1</text>
<text x="239.6" y="44.2">2</text>
<text x="239.6" y="45.9">3</text>
<text x="239.6" y="47.6">4</text>
<text x="61" y="51">2</text>
<text x="72.7" y="51">3</text>
<text x="239.6" y="49.3">5</text>
<text x="239.6" y="51">6</text>
<text x="239.6" y="52.7">7</text>
<text x="238.5" y="57.8">H1</text>
<text x="238.5" y="59.5">H2</text>
<text x="239.6" y="54.4">8</text>
<text x="239.6" y="56.1">9</text>
<text x="233.2" y="71.2">USB1_GND</text>
<text x="73.2" y="129">+5V</text>
<text x="98.7" y="129">VBUS_5V</text>
<text x="175.3" y="127.3">VBUS_5V</text>
<text x="211.1" y="129">USBH1_GND</text>
<text x="220.9" y="131">1</text>
<text x="228" y="126.4" transform="rotate(-90 228 126.4)">9</text>
<text x="229.7" y="126.4" transform="rotate(-90 229.7 126.4)">8</text>
<text x="84.8" y="132.7">5</text>
<text x="84.8" y="136.1">4</text>
<text x="96.5" y="132.7">1</text>
<text x="220.9" y="134.4">2</text>
<text x="220.9" y="137.8">3</text>
<text x="84.8" y="139.5">2</text>
<text x="96.5" y="139.5">3</text>
<text x="220.9" y="141.2">4</text>
<text x="220.9" y="144.6">5</text>
<text x="228" y="149.4" transform="rotate(-90 228 149.4)">7</text>
<text x="229.7" y="149.4" transform="rotate(-90 229.7 149.4)">6</text>
<text x="223.8" y="156.3">USBH1_GND</text>
<text x="226.4" y="191.6">Title</text>
<text x="226.4" y="196.8">Size</text>
<text x="233.2" y="196.8">Document Number</text>
<text x="282.5" y="196.8">Rev</text>
<text x="226.4" y="198.5">Custom</text>
<text x="226.4" y="201.8">Date:</text>
<text x="233.2" y="201.8">Monday, April 30, 2018</text>
<text x="260.4" y="201.8">Sheet</text>
<text x="268.9" y="201.8">4</text>
<text x="274" y="201.8">of</text>
<text x="279.1" y="201.8">6</text>
</g>
<g font-size="1.5" fill="#000080">
<text x="178.7" y="35.4">B1</text>
<text x="188.9" y="35.4">31/3A-L3</text>
<text x="47.7" y="40.5">R134</text>
<text x="76.6" y="38.3">TP3</text>
<text x="178.7" y="38.8">B2</text>
<text x="188.9" y="38.8">31/3A-L3-X</text>
<text x="212.8" y="38.8">F2</text>
<text x="223" y="38.8">SMD0805-100</text>
<text x="44.3" y="42.2">10K-R2-X</text>
<text x="63" y="42.2">U6</text>
<text x="187.2" y="45.6">0-R2</text>
<text x="187.2" y="43.9">0-R2</text>
<text x="47.7" y="52.5">R138</text>
<text x="90.2" y="50.8">R137</text>
<text x="90.2" y="49">R136</text>
<text x="98.7" y="50.8">0-R2-X USB_H1_OC</text>
<text x="98.7" y="49">10K-R2-X</text>
<text x="178.7" y="50.8">R393</text>
<text x="178.7" y="49">R392</text>
<text x="187.2" y="50.8">0-R2</text>
<text x="187.2" y="49">0-R2</text>
<text x="44.3" y="54.1">10K-R2-X</text>
<text x="61.3" y="54.1">TPS2065DBVR-X</text>
<text x="178.7" y="55.8">R395</text>
<text x="178.7" y="54.1">R394</text>
<text x="187.2" y="55.8">0-R2</text>
<text x="187.2" y="54.1">0-R2</text>
<text x="192.6" y="58.9" transform="rotate(90 192.6 58.9)">PGB0010603MR-X</text>
<text x="199.4" y="58.9" transform="rotate(90 199.4 58.9)">PGB0010603MR-X</text>
<text x="206.2" y="58.9" transform="rotate(90 206.2 58.9)">PGB0010603MR-X</text>
<text x="211.3" y="58.9" transform="rotate(90 211.3 58.9)">PGB0010603MR-X</text>
<text x="218.1" y="58.9" transform="rotate(90 218.1 58.9)">PGB0010603MR-X</text>
<text x="224.9" y="58.9" transform="rotate(90 224.9 58.9)">PGB0010603MR-X</text>
<text x="231.7" y="59.6" transform="rotate(90 231.7 59.6)">PGB0010603MR-X</text>
<text x="187.2" y="61">D40</text>
<text x="194.1" y="61">D41</text>
<text x="200.8" y="61">D42</text>
<text x="205.9" y="61">D43</text>
<text x="212.8" y="61">D2</text>
<text x="219.6" y="61">D3</text>
<text x="226.4" y="61">D4</text>
<text x="241.7" y="62.7">USBX1-A-3.0</text>
<text x="236.6" y="66">FB1</text>
<text x="248.5" y="66">31/3A-L3</text>
<text x="86.8" y="130.7">U9</text>
<text x="180.4" y="130.7">R151</text>
<text x="190.6" y="130.7">22-R3</text>
<text x="56.2" y="137.5">C182</text>
<text x="69.8" y="137.5">R152</text>
<text x="49.4" y="139.2">10U/10V/X5R-C5</text>
<text x="68.1" y="139.2">10K-R2</text>
<text x="85.8" y="142.6">TPS2061DBVR</text>
<text x="166.8" y="142.6">R157</text>
<text x="180.7" y="141.2" transform="rotate(90 180.7 141.2)">PGB0010603MR-X</text>
<text x="187.5" y="139.5" transform="rotate(90 187.5 139.5)">DIO_V5.5MLA0603-X</text>
<text x="196" y="141.2" transform="rotate(90 196 141.2)">4.7U/25V/X5R-C5</text>
<text x="204.5" y="141.2" transform="rotate(90 204.5 141.2)">PGB0010603MR-X</text>
<text x="211.7" y="141.2" transform="rotate(90 211.7 141.2)">PGB0010603MR-X</text>
<text x="68.1" y="146">100-R2</text>
<text x="85.1" y="147.7">R154</text>
<text x="93.6" y="147.7">22-R3</text>
<text x="165.1" y="146">10-R2-X</text>
<text x="175.3" y="144.4">D11</text>
<text x="182.1" y="144.4">D12</text>
<text x="190.6" y="144.4">C183</text>
<text x="199.1" y="144.4">D13</text>
<text x="206.3" y="144.4">D14</text>
<text x="231.5" y="147.7">MINI USB-AB-S-RA</text>
<text x="66.4" y="154.6">10K-R2-X</text>
<text x="69.8" y="152.9">R155</text>
<text x="228.1" y="151.1">FB3</text>
<text x="240" y="151.1">31/3A-L3</text>
</g>
<g font-size="1.5" fill="#00f">
<text x="182.8" y="35.6">BEAD</text>
<text x="182.8" y="38.9">BEAD</text>
<text x="182.8" y="40.6">0603</text>
<text x="182.8" y="37.1">0603</text>
<text x="242.4" y="66.2">BEAD</text>
<text x="242.4" y="67.8">0603</text>
<text x="61.3" y="137.5">0805</text>
<text x="192.3" y="146">0805</text>
<text x="233.8" y="151.3">BEAD</text>
<text x="233.8" y="152.9">0603</text>
<text x="284.2" y="198.5">C1</text>
</g>
<g font-size="1.5" fill="#f00">
<text x="168.5" y="38.8">LDO_VBUS1</text>
<text x="80" y="43.9">LDO_VBUS1</text>
<text x="147.4" y="44.8">2 USB_HOST_DN</text>
<text x="147.4" y="46.5">2 USB_HOST_DP</text>
<text x="166.8" y="43.9">USB_HOST_DN R117</text>
<text x="166.8" y="45.6">USB_HOST_DP R119</text>
<text x="207.6" y="43.9">HOST_DM2</text>
<text x="207.6" y="45.6">HOST_DP2</text>
<text x="76.6" y="50.8">USB1_OVRCURn</text>
<text x="117.5" y="51.6">USB_H1_OC</text>
<text x="127.8" y="51.6">2</text>
<text x="147.4" y="51.6">2 StdB2_SSTXP</text>
<text x="147.4" y="49.9">2 StdB2_SSTXN</text>
<text x="148.1" y="53.5">2</text>
<text x="150.3" y="53.5">GND_DRAIN2</text>
<text x="166.8" y="50.8">StdB2_SSTXP</text>
<text x="166.8" y="49">StdB2_SSTXN</text>
<text x="166.8" y="52.3">GND_DRAIN2</text>
<text x="147.4" y="55">2 StdB2_SSRXN</text>
<text x="147.4" y="56.7">2 StdB2_SSRXP</text>
<text x="166.8" y="55.7">StdB2_SSRXP</text>
<text x="166.8" y="54.1">StdB2_SSRXN</text>
<text x="142.3" y="136.7">2 USB_OTG_DP</text>
<text x="142.3" y="135">2 USB_OTG_DN</text>
<text x="161.7" y="134.1">USB_OTG_DN</text>
<text x="161.7" y="135.8">USB_OTG_DP</text>
<text x="161.7" y="137.5">USB_OTG_ID</text>
<text x="103.8" y="139.2">USB_OTG_OC</text>
<text x="118.3" y="140.1">USB_OTG_OC</text>
<text x="129.9" y="140.1">2</text>
<text x="142.3" y="138.4">2 USB_OTG_ID</text>
<text x="23" y="146.9">2 USB_OTG_PWR_EN</text>
<text x="24.2" y="148.8">2 USB_OTG_VBUS</text>
<text x="44.3" y="147.7">USB_OTG_VBUS</text>
<text x="44.3" y="145.9">USB_OTG_PWR_EN R404</text>
</g>
<g font-size="1.5" fill="#ff8000">
<text x="241.7" y="40">USBH1</text>
<text x="234.9" y="127.3">USBC1</text>
</g>
<g font-size="1.5" fill="#004080">
<text x="63.8" y="45">IN</text>
<text x="67.5" y="45">OUT</text>
<text x="242.5" y="43.3">VBUS</text>
<text x="242.5" y="45">DM</text>
<text x="242.5" y="46.7">DP</text>
<text x="63.8" y="51.8">GND</text>
<text x="63.8" y="48.3">EN</text>
<text x="68.4" y="51.8">OC</text>
<text x="242.5" y="48.3">GND</text>
<text x="242.5" y="50.1">SSTXN</text>
<text x="242.5" y="51.8">SSTXP</text>
<text x="242.5" y="53.5">GND</text>
<text x="242.5" y="55.2">SSRXN</text>
<text x="242.5" y="56.9">SSRXP</text>
<text x="242.5" y="58.6">SHIELD0</text>
<text x="242.5" y="60.3">SHIELD1</text>
<text x="223.8" y="131.7">+5V</text>
<text x="87.7" y="133.4">IN</text>
<text x="87.7" y="136.9">EN</text>
<text x="91.3" y="133.4">OUT</text>
<text x="223.8" y="135.2">DM</text>
<text x="228.8" y="133.2" transform="rotate(-90 228.8 133.2)">PTH_4</text>
<text x="230.5" y="133.2" transform="rotate(-90 230.5 133.2)">PTH_3</text>
<text x="87.7" y="140.3">GND</text>
<text x="92.2" y="140.3">OC</text>
<text x="223.8" y="138.6">DP</text>
<text x="223.8" y="141.9">ID</text>
<text x="223.8" y="145.4">GND</text>
<text x="228.8" y="145.5" transform="rotate(-90 228.8 145.5)">PTH_2</text>
<text x="230.5" y="145.5" transform="rotate(-90 230.5 145.5)">PTH_1</text>
</g>
<g font-size="1.2">
<text x="30.3" y="1.3">5</text>
<text x="87.5" y="1.3">4</text>
<text x="144.6" y="1.3">3</text>
<text x="201.8" y="1.3">2</text>
<text x="259" y="1.3">1</text>
<text x=".5" y="27.9">D</text>
<text x="288.1" y="27.9">D</text>
<text x=".5" y="78.1">C</text>
<text x="288.1" y="78.1">C</text>
<text x=".5" y="128.3">B</text>
<text x="288.1" y="128.3">B</text>
<text x=".5" y="178.5">A</text>
<text x="288.1" y="178.5">A</text>
<text x="30.3" y="203.8">5</text>
<text x="87.5" y="203.8">4</text>
<text x="144.6" y="203.8">3</text>
<text x="201.8" y="203.8">2</text>
<text x="259" y="203.8">1</text>
</g>
<g font-size="1.2" fill="#00f">
<text x="53.5" y="40.3" transform="rotate(90 53.5 40.3)">0402</text>
<text x="183.3" y="45.2">0402</text>
<text x="183.3" y="43.5">0402</text>
<text x="53.5" y="52.2" transform="rotate(90 53.5 52.2)">0402</text>
<text x="94.8" y="50.3">0402</text>
<text x="94.8" y="48.6">0402</text>
<text x="183.3" y="53.7">0402</text>
<text x="183.3" y="50.3">0402</text>
<text x="183.3" y="48.6">0402</text>
<text x="183.3" y="55.4">0402</text>
<text x="185" y="130.3">0603</text>
<text x="75.6" y="137.3" transform="rotate(90 75.6 137.3)">0402</text>
<text x="229.6" y="134.6" transform="rotate(90 229.6 134.6)">Mini-AB</text>
<text x="172.6" y="142.5" transform="rotate(90 172.6 142.5)">0402</text>
<text x="64.2" y="145.6">0402</text>
<text x="89.7" y="147.3">0603</text>
<text x="75.6" y="152.7" transform="rotate(90 75.6 152.7)">0402</text>
</g>
</svg>
